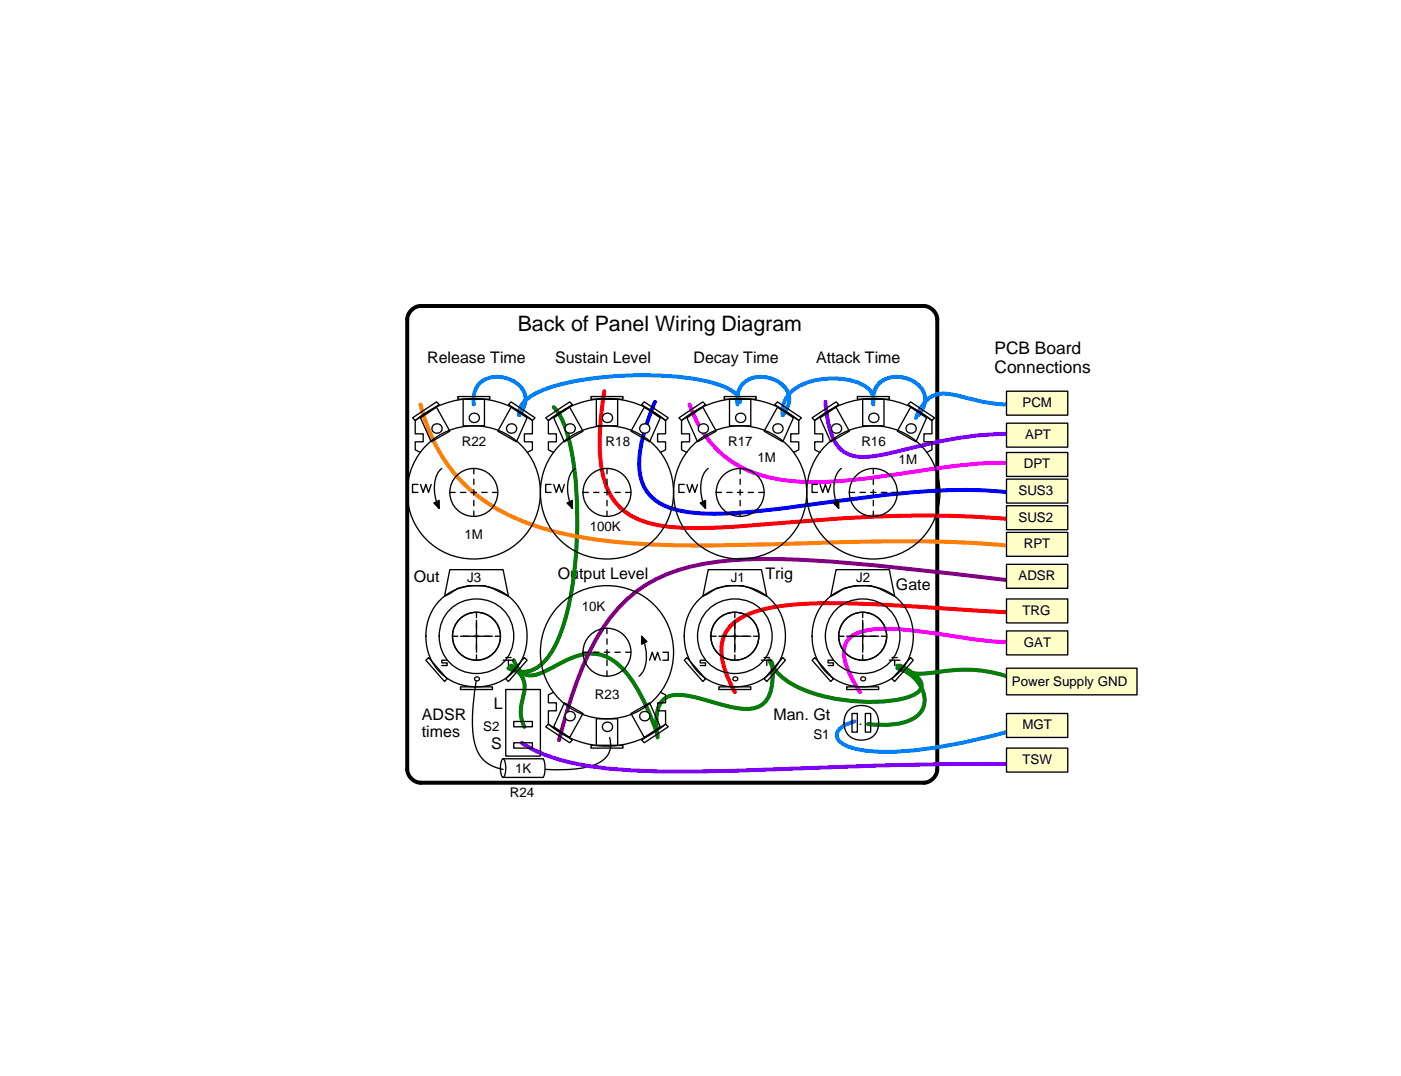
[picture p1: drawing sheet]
<svg xmlns="http://www.w3.org/2000/svg" width="267mm" height="205mm" viewBox="0 0 267 205" stroke-linecap="round" stroke-linejoin="round" font-family="sans-serif">
<path d="M141.2 76.7l-.4-1a8.4 8.4 0 0 0-4.9-2.7 66.6 66.6 0 0 0-26.6-.2 22.2 22.2 0 0 0-8.8 3.3l-.9 1-.5 1-.1 1.1a4.1 4.1 0 0 0 .6-5 5.9 5.9 0 0 0-7.9-1.3 4.6 4.6 0 0 0-1.3 4.3M166.6 76.7a3.1 3.1 0 0 0-1.9-3.2 14.3 14.3 0 0 0-12.4 .2 5.4 5.4 0 0 0-3 5.5 4.1 4.1 0 0 0 .6-5 5.9 5.9 0 0 0-7.9-1.3 4.6 4.6 0 0 0-1.3 4.3M166.6 77.2a4.3 4.3 0 0 1 5-5.3 5.4 5.4 0 0 1 4.7 3.1 4.3 4.3 0 0 1-1.1 4.2M192.5 77.2a38.1 38.1 0 0 1-10.1-1.8 5.5 5.5 0 0 0-5.6 .9l-.7 .8-.7 1.1-.7 1.5M163 137.6a4.9 4.9 0 0 0-3.3 2.1 1.73 1.73 0 0 0 .9 2.1 12.3 12.3 0 0 0 6.5 1.6 72.6 72.6 0 0 0 20.7-2.7l4.2-1.1" fill="none" stroke="#0080ff" stroke-width=".76"/>
<g fill="none" stroke="#000" stroke-width=".25">
<path d="M85.8 108.7h10.2l1 5-3.1-1.5-1.5-.5h-3l-2.1 .5-2.5 1.5zM90.9 118.3v6.1M140.2 118.3v6.1M164.5 118.3v6.1M87.8 131h6.1v.5h-6.1zM87.8 121.4h6.1M90.9 129.5a37.3 37.3 0 0 0-.6 11.3 6.4 6.4 0 0 0 5.7 6M96 125.9h2M96.5 131.5h6.6v12.7h-6.6zM97 125.9v1M98 137.6h3.5v1h-3.5zM137.1 121.4h6.1"/>
<path d="M161.5 121.4h6.1M161.9 135.5a3.4 3.4 0 0 1 4-.6 3.4 3.4 0 0 1 1.6 3.7 3.4 3.4 0 0 1-5.6 1.7 3.7 3.7 0 0 1 0-4.8zM162.5 136.1h1v3.5h-1zM165 136.1h1.1v3.5h-1.1zM98 141.7h3.5v1h-3.5zM116.3 140.7a3.9 3.9 0 0 1-2.4 5 22 22 0 0 1-9.8 1.1"/>
<circle cx="90.9" cy="121.4" r="4.6"/>
<circle cx="90.9" cy="121.4" r="7.1"/>
<circle cx="140.2" cy="121.4" r="4.6"/>
<circle cx="140.2" cy="121.4" r="7.1"/>
<circle cx="164.5" cy="121.4" r="4.6"/>
<circle cx="164.6" cy="121.4" r="7.1"/>
</g>
<path d="M105.6 77.7a13.9 13.9 0 0 1 3 6.6 78.2 78.2 0 0 1-.4 32.4 24.4 24.4 0 0 1-3.7 8.7 5.7 5.7 0 0 1-7.5 2.1M97.5 126.9a5 5 0 0 1 2.6 4.3l-.3 1.6a7.6 7.6 0 0 0 .2 5.8M98 125.9a3.5 3.5 0 0 0 3.7 2.9 28.7 28.7 0 0 0 6.3-2.9 8.5 8.5 0 0 1 9.1 .2 19 19 0 0 1 5.5 7.3l1.4 3.1 1.4 3.7M146.8 125.9a10.5 10.5 0 0 0 6.2 5.6 35 35 0 0 0 19.1 1.8 4.9 4.9 0 0 0 3.6-2.1l.1-.7-.4-.8-.7-.8-1.3-1-1.8-1M147.3 126.4l.1 2.5-.2 2a4.5 4.5 0 0 1-5.4 4.3 54.4 54.4 0 0 1-8.8-2.1 10.4 10.4 0 0 0-5.2-.4 3.8 3.8 0 0 0-2.6 3.7v1.9l.2 2.4M171.1 127.5a6.9 6.9 0 0 1 5.2 6.4 4.3 4.3 0 0 1-3.2 3.7 17.3 17.3 0 0 1-7.5 .5M171.1 126.9a6.7 6.7 0 0 0 5.7 1.5 37.4 37.4 0 0 1 11.3-.4l3.9 1" fill="none" stroke="#008000" stroke-width=".76"/>
<path d="M78.3 59.4a2.63 2.63 0 0 1 1.9-1h96a2.73 2.73 0 0 1 2.6 2.5v85.9a2.73 2.73 0 0 1-2.6 2.5h-96a2.73 2.73 0 0 1-2.5-2.5v-85.9v-.5z" fill="none" stroke="#000" stroke-width=".76"/>
<path d="M115.3 74.6a43.2 43.2 0 0 0-.3 16 11.4 11.4 0 0 0 7.7 8.8 35.5 35.5 0 0 0 12.2 1.3l12.4-.8a255.2 255.2 0 0 1 45.2-.9M192 116.8l-3.9-.2a574.3 574.3 0 0 0-29.1-1.6 46.6 46.6 0 0 0-15.8 2 7.8 7.8 0 0 0-5.6 6 15.7 15.7 0 0 0 2.6 9" fill="none" stroke="#f00" stroke-width=".76"/>
<path d="M131.5 77.2a20.2 20.2 0 0 0 15.5 13.9 52.3 52.3 0 0 0 16.9 .3l14.9-2.1a78.5 78.5 0 0 1 13.7-1M192.5 122.4a46.2 46.2 0 0 1-10-.9 71.1 71.1 0 0 0-16-1.4 6.8 6.8 0 0 0-4.8 2l-.5 1-.3 1.2a15 15 0 0 0 3.1 7.7" fill="none" stroke="#f0f" stroke-width=".76"/>
<path d="M157.4 76.7a17.7 17.7 0 0 0 2.2 8.2 6.1 6.1 0 0 0 6.1 2.2l2.9-.4a188 188 0 0 1 16-3.4l5.1-.5 2.8-.1M99.5 141.7a33.1 33.1 0 0 0 14.2 4.6 183.9 183.9 0 0 0 28.9 .6l4.3-.1a945.2 945.2 0 0 1 45.6-1.1" fill="none" stroke="#8000ff" stroke-width=".76"/>
<path d="M80.2 77.2a30.7 30.7 0 0 0 19.1 22.1 65 65 0 0 0 18.2 4.1 265.1 265.1 0 0 0 33.2 .3l5.9-.2a284.9 284.9 0 0 1 35.9 .6" fill="none" stroke="#ff8000" stroke-width=".76"/>
<path d="M124.9 76.7l-1.6 4.3-1 3.8-.4 3.2a8.3 8.3 0 0 0 6.1 8.9 33.9 33.9 0 0 0 12.2 1 469.5 469.5 0 0 0 25.4-3.1 114.5 114.5 0 0 1 26.9-.9" fill="none" stroke="#00f" stroke-width=".76"/>
<path d="M192.5 110.7l-14.3-1.7a287.7 287.7 0 0 0-32.8-2.4 52.3 52.3 0 0 0-17.9 2.8 26.4 26.4 0 0 0-13.6 12.1 74.4 74.4 0 0 0-7.3 19.7" fill="none" stroke="#800080" stroke-width=".76"/>
<path d="M90.9 116.8v9.1M95.4 121.4h-9.1" fill="none" stroke="#000" stroke-width=".25" stroke-dasharray="1"/>
<circle cx="90.9" cy="129.5" r=".51" fill="#000"/>
<circle cx="90.9" cy="129.5" r=".25" fill="#fff"/>
<g fill="none" stroke="#000" stroke-width=".25">
<path d="M84.4 114.1a10 10 0 0 1 15 2.6 9.7 9.7 0 0 1-6.1 14 9.6 9.6 0 0 1-11.8-11.8 9.2 9.2 0 0 1 2.9-4.8zM159.5 108.7h10.1l1 5-3-1.5-1.5-.5h-3.1l-2 .5-2.6 1.5zM81.7 125.4l3.6 4.1-.5 .5-3.6-4.1zM85.3 125.9h-1v.5h1v.5h-1M96.5 125.4h1M100 125.4l.5 .5-3.5 4.1-.5-.5zM161.5 131h6.1v.5h-6.1zM169.6 125.9h2M170.6 125.9v1"/>
<circle cx="164.5" cy="121.4" r="4.6"/>
</g>
<path d="M164.5 116.8v9.1M169.1 121.4h-9.1" fill="none" stroke="#000" stroke-width=".25" stroke-dasharray="1"/>
<circle cx="164.5" cy="129.5" r=".51" fill="#000"/>
<circle cx="164.5" cy="129.5" r=".25" fill="#fff"/>
<g fill="none" stroke="#000" stroke-width=".25">
<path d="M135.1 108.7h10.1l1 5-3-1.5-1.5-.5h-3.1l-2 .5-2.5 1.5zM157.2 114.8a9.9 9.9 0 0 1 15.9 1.9 9.7 9.7 0 0 1-6.1 14 9.6 9.6 0 0 1-11.8-11.8 9.3 9.3 0 0 1 2-4.1zM137.1 131h6.1v.5h-6.1zM145.2 125.9h2.1M146.2 125.9v1M155.4 125.4l3.5 4.1-.5 .5-3.5-4.1zM158.9 125.9h-1v.5h1v.5h-1M170.1 125.4h1M173.7 125.4l.5 .5-3.6 4.1-.5-.5z"/>
<circle cx="140.2" cy="121.4" r="4.6"/>
</g>
<path d="M140.2 116.8v9.1M144.7 121.4h-9.1" fill="none" stroke="#000" stroke-width=".25" stroke-dasharray="1"/>
<circle cx="140.2" cy="129.5" r=".51" fill="#000"/>
<circle cx="140.2" cy="129.5" r=".25" fill="#fff"/>
<path d="M79.2 80.2v2.5h1.5v1.6h-1.5v1.5l1 .5M132.8 114.8a9.9 9.9 0 0 1 15.9 1.9 9.7 9.7 0 0 1-6.1 14 9.6 9.6 0 0 1-11.8-11.8 9.3 9.3 0 0 1 2-4.1zM131 125.4l3.6 4.1-.5 .5-3.6-4.1zM134.6 125.9h-1.1v.5h1.1v.5h-1.1M145.7 125.4h1.1M149.3 125.4l.5 .5-3.6 4.1-.5-.5zM95.8 144.8l.2-.1a3.5 3.5 0 0 1 .1 3.5l-.1 .1a3.5 3.5 0 0 1-.2-3.5zM96 144.7h7.6a4.3 4.3 0 0 1 0 3.6h-7.6" fill="none" stroke="#000" stroke-width=".25"/>
<circle cx="90.4" cy="79.7" r="1.02" fill="#000"/>
<circle cx="90.4" cy="79.7" r=".76" fill="#fff"/>
<circle cx="83.3" cy="81.7" r="1.02" fill="#000"/>
<circle cx="83.3" cy="81.7" r=".76" fill="#fff"/>
<circle cx="97.5" cy="81.7" r="1.02" fill="#000"/>
<circle cx="97.5" cy="81.7" r=".76" fill="#fff"/>
<g fill="none" stroke="#000" stroke-width=".25">
<path d="M78.7 79.7l4.6-3 .5 .5-4.6 3zM80.2 79.7l3.1-2 2.5 4.5-3.6 2.1zM87.3 75.6h6.1v.5h-6.1zM88.3 76.1h4.1v5.1h-4.1zM97.5 77.7l3 2-2 4.6-3.6-2.1zM97.5 76.7l4.6 3-.6 .5-4.5-3zM79.2 80.2a17 17 0 0 1 22.3 0v2.5h-1.5v1.6h1.5v1.5l-1 .5M79.7 92.4h-1v1.5h1M80.2 92.4l.5 1.5 .5-1.5 .5 1.5 .5-1.5M84.3 89.4a5 5 0 0 0-1.4 4.5l.4 2 .5 1.1M104.6 80.2v2.5h1.5v1.6h-1.5v1.5l1 .5"/>
<circle cx="90.4" cy="93.9" r="4.6"/>
<circle cx="90.4" cy="93.9" r="12.7"/>
</g>
<path d="M85.8 93.9h9.1M90.4 98.5v-9.1" fill="none" stroke="#000" stroke-width=".25" stroke-dasharray="1"/>
<path d="M82.7 96l1.1-.6v1.6z" fill="#000" stroke="#000" stroke-width=".25"/>
<circle cx="115.8" cy="79.7" r="1.02" fill="#000"/>
<circle cx="115.8" cy="79.7" r=".76" fill="#fff"/>
<circle cx="108.7" cy="81.7" r="1.02" fill="#000"/>
<circle cx="108.7" cy="81.7" r=".76" fill="#fff"/>
<circle cx="122.9" cy="81.7" r="1.02" fill="#000"/>
<circle cx="122.9" cy="81.7" r=".76" fill="#fff"/>
<g fill="none" stroke="#000" stroke-width=".25">
<path d="M104.1 79.7l4.6-3 .5 .5-4.6 3zM105.6 79.7l3.1-2 2.5 4.5-3.6 2.1zM112.7 75.6h6.1v.5h-6.1zM113.7 76.1h4.1v5.1h-4.1zM122.4 77.2l.5-.5 4.6 3-.6 .5zM122.9 77.7l3 2-2 4.6-3.6-2.1zM104.6 80.2a17 17 0 0 1 22.3 0v2.5h-1.5v1.6h1.5v1.5l-1 .5M105.1 92.4h-1v1.5h1M105.6 92.4l.5 1.5 .5-1.5 .5 1.5 .5-1.5M109.7 89.4a5 5 0 0 0-1.4 4.5l.4 2 .5 1.1M125.9 132l1 .5v1.6h-1.5v1.5h1.5v2.5"/>
<circle cx="115.8" cy="93.9" r="4.6"/>
<circle cx="115.8" cy="93.9" r="12.7"/>
</g>
<path d="M111.2 93.9h9.1M115.8 98.5v-9.1" fill="none" stroke="#000" stroke-width=".25" stroke-dasharray="1"/>
<path d="M108.1 96l1.1-.6v1.6z" fill="#000" stroke="#000" stroke-width=".25"/>
<circle cx="115.8" cy="138.6" r="1.02" fill="#000"/>
<circle cx="115.8" cy="138.6" r=".76" fill="#fff"/>
<circle cx="122.9" cy="136.6" r="1.02" fill="#000"/>
<circle cx="122.9" cy="136.6" r=".76" fill="#fff"/>
<circle cx="108.7" cy="136.6" r="1.02" fill="#000"/>
<circle cx="108.7" cy="136.6" r=".76" fill="#fff"/>
<g fill="none" stroke="#000" stroke-width=".25">
<path d="M155.4 80.2v2.5h1.5v1.6h-1.5v1.5l1 .5M104.6 138.1l4.6 3.1-.5 .5-4.6-3.1zM105.6 132l-1 .5v1.6h1.5v1.5h-1.5v2.5a17 17 0 0 0 22.3 0M107.6 134.1l3.6 2-2.5 4.6-3.1-2.1zM113.7 137.1h4.1v5.1h-4.1zM120.3 136.1l3.6-2 2 4.5-3 2.1zM122.4 121.4a7.2 7.2 0 0 1-.1 7.1l-.4 .5M123.9 125.9l.5-1.5 .5 1.5 .5-1.5 .5 1.5M126.4 124.4h1.1v1.5h-1.1M112.7 142.2h6.1v.5h-6.1zM122.4 141.2l4.5-3.1 .6 .5-4.6 3.1z"/>
<circle cx="115.8" cy="124.4" r="4.6"/>
<circle cx="115.8" cy="124.4" r="12.7"/>
</g>
<path d="M115.8 119.8v9.2M120.3 124.4h-9.1" fill="none" stroke="#000" stroke-width=".25" stroke-dasharray="1"/>
<path d="M122.4 121.4l1 1-1 .5z" fill="#000" stroke="#000" stroke-width=".25"/>
<circle cx="166.6" cy="79.7" r="1.02" fill="#000"/>
<circle cx="166.6" cy="79.7" r=".76" fill="#fff"/>
<circle cx="159.5" cy="81.7" r="1.02" fill="#000"/>
<circle cx="159.5" cy="81.7" r=".76" fill="#fff"/>
<circle cx="173.7" cy="81.7" r="1.02" fill="#000"/>
<circle cx="173.7" cy="81.7" r=".76" fill="#fff"/>
<g fill="none" stroke="#000" stroke-width=".25">
<path d="M154.9 79.7l4.6-3 .5 .5-4.6 3zM156.4 79.7l3.1-2 2.5 4.5-3.6 2.1zM163.5 75.6h6.1v.5h-6.1zM164.5 76.1h4.1v5.1h-4.1zM173.2 77.2l.5-.5 4.6 3-.6 .5zM173.7 77.7l3 2-2 4.6-3.6-2.1zM130 80.2v2.5h1.5v1.6h-1.5v1.5l1 .5M155.4 80.2a17 17 0 0 1 22.3 0v2.5h-1.5v1.6h1.5v1.5l-1 .5M155.9 92.4h-1v1.5h1M156.4 92.4l.5 1.5 .5-1.5 .5 1.5 .5-1.5M160.5 89.4a5 5 0 0 0-1.4 4.5l.4 2 .5 1.1"/>
<circle cx="166.6" cy="93.9" r="4.6"/>
<circle cx="166.6" cy="93.9" r="12.7"/>
</g>
<path d="M162 93.9h9.1M166.6 98.5v-9.1" fill="none" stroke="#000" stroke-width=".25" stroke-dasharray="1"/>
<path d="M158.9 96l1.1-.6v1.6z" fill="#000" stroke="#000" stroke-width=".25"/>
<circle cx="141.2" cy="79.7" r="1.02" fill="#000"/>
<circle cx="141.2" cy="79.7" r=".76" fill="#fff"/>
<circle cx="134.1" cy="81.7" r="1.02" fill="#000"/>
<circle cx="134.1" cy="81.7" r=".76" fill="#fff"/>
<circle cx="148.3" cy="81.7" r="1.02" fill="#000"/>
<circle cx="148.3" cy="81.7" r=".76" fill="#fff"/>
<g fill="none" stroke="#000" stroke-width=".25">
<path d="M129.5 79.7l4.6-3 .5 .5-4.6 3zM131 79.7l3.1-2 2.5 4.5-3.6 2.1zM138.1 75.6h6.1v.5h-6.1zM139.1 76.1h4.1v5.1h-4.1zM147.8 77.2l.5-.5 4.6 3-.6 .5zM148.3 77.7l3 2-2 4.6-3.6-2.1zM130 80.2a17 17 0 0 1 22.3 0v2.5h-1.5v1.6h1.5v1.5l-1 .5M130.5 92.4h-1v1.5h1M131 92.4l.5 1.5 .5-1.5 .5 1.5 .5-1.5M135.1 89.4a5 5 0 0 0-1.4 4.5l.4 2 .5 1.1"/>
<circle cx="141.2" cy="93.9" r="4.6"/>
<circle cx="141.2" cy="93.9" r="12.7"/>
</g>
<path d="M136.6 93.9h9.1M141.2 98.5v-9.1" fill="none" stroke="#000" stroke-width=".25" stroke-dasharray="1"/>
<path d="M133.5 96l1.1-.6v1.6z" fill="#000" stroke="#000" stroke-width=".25"/>
<g fill="#ffffc7" stroke="#000" stroke-width=".25">
<path d="M192 74.6h11.7v4.6h-11.7z" fill-rule="evenodd"/>
<path d="M192 80.7h11.7v4.6h-11.7z" fill-rule="evenodd"/>
<path d="M192 86.3h11.7v4.6h-11.7z" fill-rule="evenodd"/>
<path d="M192 91.4h11.7v4.6h-11.7z" fill-rule="evenodd"/>
<path d="M192 96.5h11.7v4.5h-11.7z" fill-rule="evenodd"/>
<path d="M192 101.5h11.7v4.6h-11.7z" fill-rule="evenodd"/>
<path d="M192 107.6h11.7v4.6h-11.7z" fill-rule="evenodd"/>
<path d="M192 114.2h11.7v4.6h-11.7z" fill-rule="evenodd"/>
<path d="M192 120.3h11.7v4.6h-11.7z" fill-rule="evenodd"/>
<path d="M192 136.1h11.7v4.6h-11.7z" fill-rule="evenodd"/>
<path d="M192 142.7h11.7v4.6h-11.7z" fill-rule="evenodd"/>
<path d="M192 127.5h24.9v5h-24.9z" fill-rule="evenodd"/>
</g>
<text font-size="4.1" x="98.7" y="63.2">Back of Panel Wiring Diagram</text>
<g font-size="3.3">
<text x="189.7" y="67.5">PCB Board</text>
<text x="189.7" y="71.1">Connections</text>
</g>
<g font-size="3">
<text x="81.5" y="69.3">Release Time</text>
<text x="105.9" y="69.3">Sustain Level</text>
<text x="132.3" y="69.3">Decay Time</text>
<text x="155.6" y="69.3">Attack Time</text>
<text x="78.9" y="110.9">Out</text>
<text x="106.4" y="110.4">Output Level</text>
<text x="146" y="110.4">Trig</text>
<text x="170.9" y="112.5">Gate</text>
<text x="80.5" y="137.4">ADSR</text>
<text x="94.2" y="135.3">L</text>
<text x="147.5" y="137.4">Man. Gt</text>
<text x="80.5" y="140.7">times</text>
<text x="93.7" y="142.9">S</text>
</g>
<g font-size="2.5">
<text x="195" y="77.7">PCM</text>
<text x="195.5" y="83.8">APT</text>
<text x="88.1" y="85">R22</text>
<text x="115.5" y="85">R18</text>
<text x="138.9" y="85">R17</text>
<text x="144.5" y="88.1">1M</text>
<text x="164.3" y="85">R16</text>
<text x="171.4" y="88.6">1M</text>
<text x="195.3" y="89.4">DPT</text>
<text x="194.3" y="94.4">SUS3</text>
<text x="112.5" y="101.3">100K</text>
<text x="194.3" y="99.5">SUS2</text>
<text x="88.6" y="102.8">1M</text>
<text x="195.3" y="104.6">RPT</text>
<text x="89.1" y="110.9">J3</text>
<text x="139.4" y="110.9">J1</text>
<text x="163.3" y="110.9">J2</text>
<text x="194.3" y="110.7">ADSR</text>
<text x="110.9" y="116.5">10K</text>
<text x="195" y="117.3">TRG</text>
<text x="195.3" y="123.4">GAT</text>
<text x="193" y="130.8">Power Supply GND</text>
<text x="113.5" y="133.3">R23</text>
<text x="92.1" y="139.4">S2</text>
<text x="155.1" y="140.9">S1</text>
<text x="163.8" y="138.4">.</text>
<text x="195" y="139.1">MGT</text>
<text x="98.2" y="147.5">1K</text>
<text x="195" y="145.7">TSW</text>
<text x="97.2" y="152.1">R24</text>
</g>
</svg>
